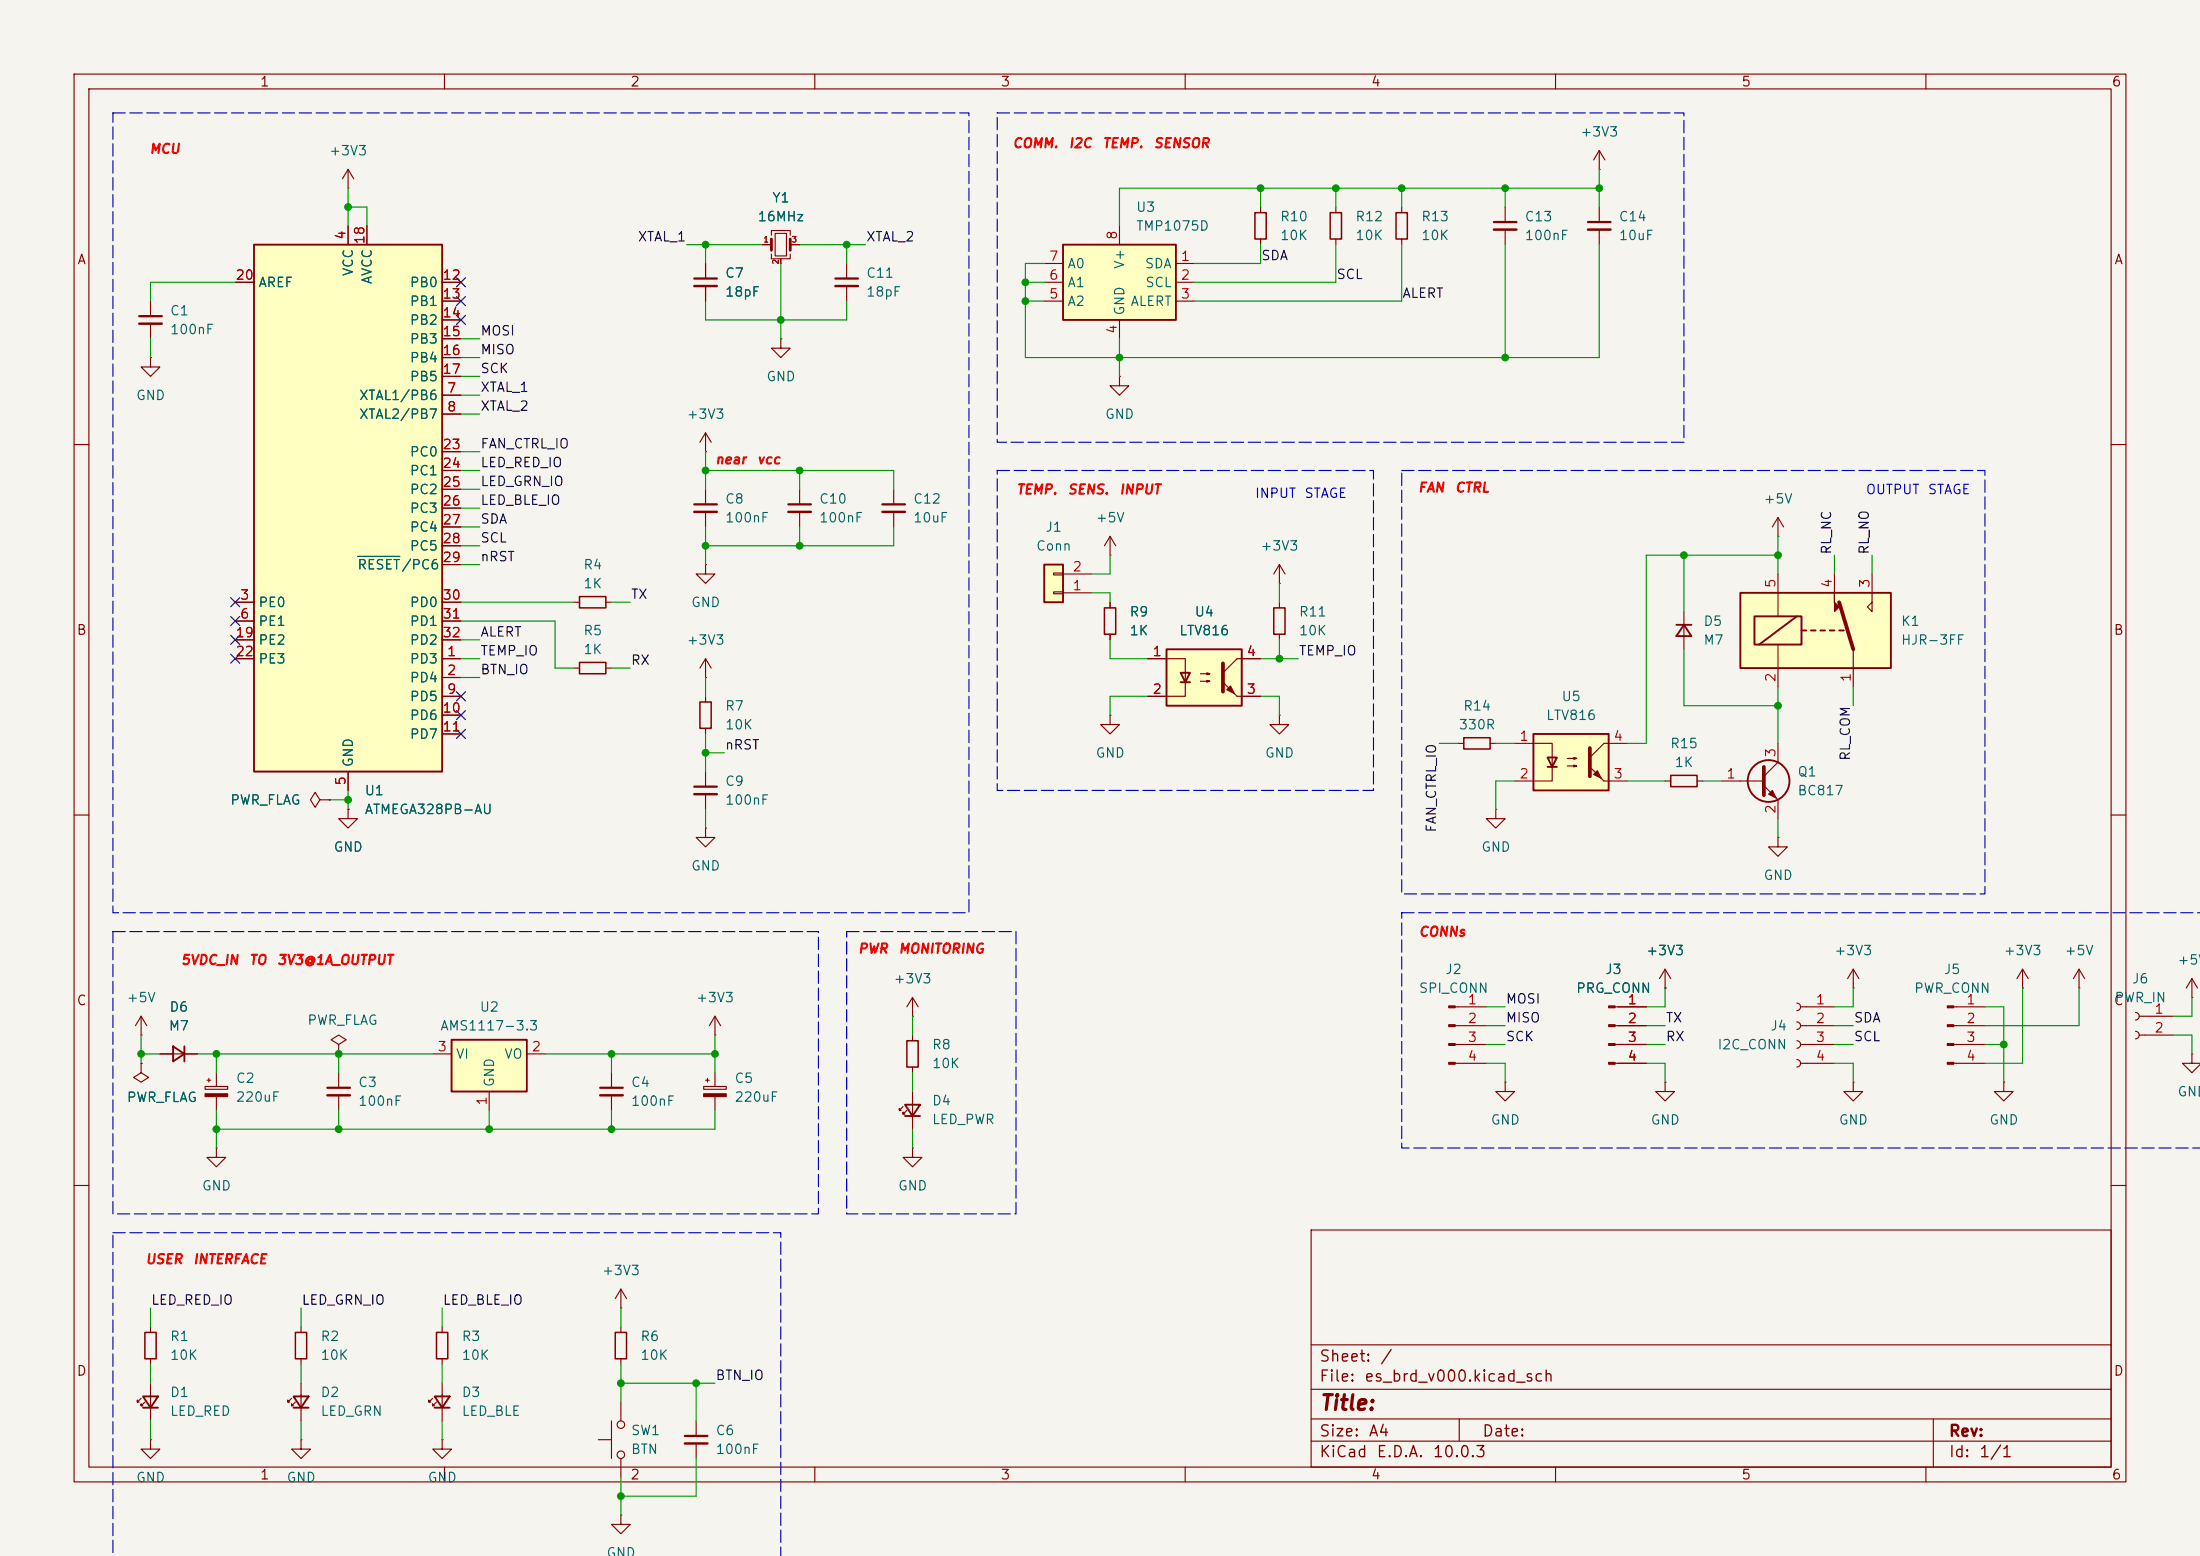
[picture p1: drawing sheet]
<svg xmlns="http://www.w3.org/2000/svg" width="297mm" height="210mm" viewBox="0 0 297 210" stroke-linecap="round" stroke-linejoin="round" font-family="sans-serif">
<path d="M0 0h297v210h-297z" fill="#f5f4ef" stroke="#f5f4ef" stroke-width=".14"/>
<g fill="none" stroke="#840000" stroke-width=".15">
<path d="M10 10h277v190h-277zM12 12h273v186h-273zM60 10v2M110 10v2M160 10v2M210 10v2M260 10v2M10 60h2M285 60h2M227.3 82.6v5M10 110h2M285 110h2"/>
<path d="M224.8 146.1v1.2h1.3l-1.3 1.3-1.3-1.3h1.3M224.8 146.1h.1M250.2 146.1v1.2h1.3l-1.3 1.3-1.3-1.3h1.3M250.2 146.1h.1M10 160h2M177 166h108v32h-108zM285 160h2M60 198v2M110 198v2M160 198v2M177 194.5h108M177 191.5h108"/>
<path d="M177 187.5h108M177 181.5h108M197 191.5v3M210 198v2M260 198v2M261 191.5v6.5"/>
</g>
<path d="M226.3 84.3h2M227.3 84.3l1 1.6h-2z" fill="none" stroke="#840000" stroke-width=".25"/>
<path d="M61 140.3h10.1v7h-10.1z" fill="#ffffc2"/>
<path d="M61 140.3h10.1v7h-10.1z" fill="none" stroke="#840000" stroke-width=".25"/>
<path d="M172.7 96.5v1.3h1.3l-1.3 1.3-1.3-1.3h1.3M172.7 96.5h.1M172.7 81.3v.7M172.7 85.6v.8M58.4 142.2h2.6M66 147.3v2.6M71.1 142.2h2.6" fill="none" stroke="#840000" stroke-width=".15"/>
<path d="M172 82h1.5v3.6h-1.5z" fill="none" stroke="#840000" stroke-width=".2"/>
<path d="M157.5 87.6h10.1v7.7h-10.1z" fill="#ffffc2"/>
<path d="M157.5 87.6h10.1v7.7h-10.1zM159.4 90.8h1.3l-.7 1.3zM159.4 92.1h1.3" fill="none" stroke="#840000" stroke-width=".25"/>
<g fill="none" stroke="#840000" stroke-width=".15">
<path d="M149.9 74.9h.1M149.9 72.4l-.8 1.3M149.9 72.4l.7 1.3M149.9 72.4v2.5M172.7 78.7h.1M172.7 76.2l-.7 1.3M172.7 76.2l.8 1.3M172.7 76.2v2.5M149.9 96.5v1.3h1.2l-1.2 1.3-1.3-1.3h1.3M149.9 96.5h.1M149.9 81.3v.7M149.9 85.6v.8"/>
<path d="M154.9 88.9h5.1v3.3M160 92.1v1.9h-5.1M162.1 90.9h1.2l-.4 .2v-.3l.4 .1M162.1 91.9h1.2l-.4 .2v-.3l.4 .1M167 94h3.2M170.2 88.9h-3.2l-1.9 1.9"/>
</g>
<path d="M165.1 89.5v3.8" fill="none" stroke="#840000" stroke-width=".51"/>
<g fill="#840000" stroke="#840000" stroke-width=".15">
<path d="M165.6 93.1l.5-.5 .5 1z"/>
<path d="M165.1 92.1l1.9 1.9z"/>
</g>
<path d="M149.1 82h1.5v3.6h-1.5z" fill="none" stroke="#840000" stroke-width=".2"/>
<path d="M141 76.2h2.5v5.1h-2.5z" fill="#ffffc2"/>
<path d="M141 76.2h2.5v5.1h-2.5zM122.2 149.1h2l-1 1.5zM122.2 150.6h2M19.3 188.5h2l-1 1.5zM19.3 190h2" fill="none" stroke="#840000" stroke-width=".25"/>
<g fill="none" stroke="#840000" stroke-width=".15">
<path d="M95.2 35.6v2M95.2 38.6v2M105.4 45.7v1.3h1.3l-1.3 1.3-1.3-1.3h1.3M105.4 45.7h.1M95.2 66v2.1M95.2 69.1v2M107.9 66v2.1M107.9 69.1v2M142.2 79.9h1.3v.2h-1.3zM142.2 77.3h1.3v.3h-1.3zM143.5 77.5h3.8M143.5 80h3.8"/>
<path d="M196.4 135.9h4.3M196.4 138.4h4.3M224.8 133.4h.1M224.8 130.8l-.8 1.3M224.8 130.8l.8 1.3M224.8 130.8v2.6M242.6 135.4a.51 .51 0 0 1 .5 .5 .51 .51 0 0 1-.5 .5M242.6 137.9a.51 .51 0 0 1 .5 .5 .51 .51 0 0 1-.5 .5M243.1 135.9h4.5M243.1 138.4h4.5M250.2 133.4h.1M250.2 130.8l-.8 1.3"/>
<path d="M250.2 130.8l.8 1.3M250.2 130.8v2.6M263.8 135.9h4.2M263.8 138.4h4.2M273 133.4h.1M273 130.8l-.7 1.3M273 130.8l.8 1.3M273 130.8v2.6M280.7 133.4h.1M280.7 130.8l-.8 1.3M280.7 130.8l.7 1.3M280.7 130.8v2.6"/>
<path d="M288.3 136.7a.51 .51 0 0 1 .5 .5 .51 .51 0 0 1-.5 .5M288.3 139.2a.51 .51 0 0 1 .5 .5 .51 .51 0 0 1-.5 .5M288.8 137.2h4.6M288.8 139.7h4.6M295.9 134.6h.1M295.9 132.1l-.8 1.3M295.9 132.1l.8 1.3M295.9 132.1v2.5M45.7 141l1-.7-1-.6-1 .6 1 .7v1.2M45.7 142.2h.1M45.7 144.8v2M45.7 147.8v2.1"/>
<path d="M82.5 144.8v2M82.5 147.8v2.1M121.9 149.4l-.5 .5v-.3v.3h.3M122.4 149.9l-.5 .5v-.3v.3h.3M123.2 154.9v1.3h1.3l-1.3 1.3-1.3-1.3h1.3M123.2 154.9h.1M123.2 147.3v5.1M196.4 141h4.3M196.4 143.5h4.3M203.2 146.1v1.2h1.3l-1.3 1.3-1.3-1.3h1.3M203.2 146.1h.1M242.6 140.5a.51 .51 0 0 1 .5 .5 .51 .51 0 0 1-.5 .5"/>
<path d="M242.6 143a.51 .51 0 0 1 .5 .5 .51 .51 0 0 1-.5 .5M243.1 141h4.5M243.1 143.5h4.5M263.8 141h4.2M263.8 143.5h4.2M270.5 146.1v1.2h1.3l-1.3 1.3-1.3-1.3h1.3M270.5 146.1h.1M295.9 142.2v1.3h1.2M295.9 143.5h-1.3l1.3 1.3 1.2-1.2M295.9 142.2h.1M20.3 179.1v.7M40.6 179.1v.7"/>
<path d="M19 188.7l-.5 .5v-.2v.2h.3M19.6 189.2l-.6 .5v-.2v.2h.3M20.3 194.3v1.3h1.3l-1.3 1.3-1.3-1.3h1.3M20.3 194.3h.1M20.3 183.4v.8M20.3 186.7v5.1M40.6 194.3v1.3h1.3l-1.3 1.3-1.2-1.3h1.2M40.6 194.3h.1M40.6 183.4v.8"/>
</g>
<g fill="#840000" stroke="#840000" stroke-width=".15">
<path d="M262.9 135.8h.9v.2h-.9z"/>
<path d="M262.9 138.3h.9v.3h-.9z"/>
<path d="M262.9 140.8h.9v.3h-.9z"/>
<path d="M262.9 143.4h.9v.2h-.9z"/>
<path d="M195.6 135.8h.8v.2h-.8z"/>
<path d="M195.6 138.3h.8v.3h-.8z"/>
<path d="M195.6 140.8h.8v.3h-.8z"/>
<path d="M195.6 143.4h.8v.2h-.8z"/>
</g>
<path d="M93.7 37.6h3.1M93.7 68.1h3.1M106.4 68.1h3.1M44.2 146.8h3M81 146.8h3.1" fill="none" stroke="#840000" stroke-width=".3"/>
<path d="M93.7 38.6h3.1M93.7 69.1h3.1M106.4 69.1h3.1M44.2 147.8h3M81 147.8h3.1" fill="none" stroke="#840000" stroke-width=".33"/>
<path d="M19.6 179.8h1.5v3.6h-1.5zM39.9 179.8h1.5v3.6h-1.5z" fill="none" stroke="#840000" stroke-width=".2"/>
<path d="M207 99.1h10.2v7.6h-10.2z" fill="#ffffc2"/>
<g fill="none" stroke="#840000" stroke-width=".25">
<path d="M207 99.1h10.2v7.6h-10.2zM208.9 102.2h1.3l-.7 1.3zM208.9 103.5h1.3"/>
<circle cx="238.8" cy="105.4" r="2.82"/>
</g>
<g fill="none" stroke="#840000" stroke-width=".15">
<path d="M201.9 109.2v1.3h1.3l-1.3 1.3-1.2-1.3h1.2M201.9 109.2h.1M204.5 100.3h5v3.3M209.5 103.5v1.9h-5M211.6 102.4h1.3l-.4 .1v-.3l.4 .2M211.6 103.4h1.3l-.4 .1v-.2l.4 .1M216.5 105.4h3.2M219.7 100.3h-3.2l-1.9 1.9M224.8 105.4h.8M229.1 105.4h.8M232.4 105.4h5.7M238.1 106l1.9 2v2.5"/>
<path d="M240 113v1.3h1.3l-1.3 1.3-1.2-1.3h1.2M240 113h.1M240 100.3v2.6l-1.9 1.9M123.2 137.2h.1M123.2 134.6l-.8 1.3M123.2 134.6l.8 1.3M123.2 134.6v2.6M83.8 179.1v.7M83.8 183.4v.8M94 191.8v2M94 194.8v2.1"/>
</g>
<path d="M214.6 101v3.8M238.1 103.5v3.8" fill="none" stroke="#840000" stroke-width=".51"/>
<g fill="#840000" stroke="#840000" stroke-width=".15">
<path d="M215.1 104.5l.5-.5 .6 1z"/>
<path d="M214.6 103.5l1.9 1.9z"/>
<path d="M238.8 107.2l.5-.5 .5 1z"/>
</g>
<path d="M225.6 104.6h3.5v1.6h-3.5zM83.1 179.8h1.5v3.6h-1.5z" fill="none" stroke="#840000" stroke-width=".2"/>
<path d="M92.5 193.8h3" fill="none" stroke="#840000" stroke-width=".3"/>
<path d="M92.5 194.8h3" fill="none" stroke="#840000" stroke-width=".33"/>
<path d="M234.9 80h20.4v10.2h-20.4z" fill="#ffffc2"/>
<g fill="none" stroke="#840000" stroke-width=".15">
<path d="M170.2 27.9v.8M170.2 32.3v.7M180.3 27.9v.8M180.3 32.3v.7M215.9 22.9h.1M215.9 20.3l-.8 1.3M215.9 20.3l.8 1.3M215.9 20.3v2.6M215.9 27.9v2.1M215.9 31v2M240 72.4h.1M240 69.9v2.5"/>
<path d="M240 77.5v5.7M240 69.9l-.7 1.2M240 69.9l.8 1.2M247.6 77.5v2.5M252.7 77.5v5.1l-.6-.7 .6-.6M240 87v5.7M250.2 87.6v5.1M96.5 139.7h.1M96.5 137.2l-.7 1.2M96.5 137.2l.8 1.2M96.5 137.2v2.5M123.2 139.7v.8"/>
<path d="M123.2 144v.8M80.8 194.3h1.7M82.5 191.8v5.1M83.8 189.2v2.6M83.8 196.9v2.5"/>
<circle cx="83.8" cy="192.3" r=".51"/>
<circle cx="83.8" cy="196.3" r=".51"/>
</g>
<path d="M234.9 80h20.4v10.2h-20.4zM236.9 83.2h6.3v3.8h-6.3zM242.6 83.2l-5.1 3.8M243.2 85.1h.6M244.5 85.1h.6M245.7 85.1h.7M247 85.1h.6M248.3 85.1h.6" fill="none" stroke="#840000" stroke-width=".25"/>
<path d="M248.3 81.3l1.9 6.3" fill="none" stroke="#840000" stroke-width=".51"/>
<path d="M247.6 80v1.3l.7 .6-.7 .7z" fill="#840000" stroke="#840000" stroke-width=".15"/>
<path d="M169.4 28.7h1.5v3.6h-1.5zM179.6 28.7h1.5v3.6h-1.5zM122.4 140.5h1.6v3.5h-1.6z" fill="none" stroke="#840000" stroke-width=".2"/>
<path d="M214.4 30h3" fill="none" stroke="#840000" stroke-width=".3"/>
<path d="M214.4 31h3" fill="none" stroke="#840000" stroke-width=".33"/>
<path d="M143.5 33h15.2v10.2h-15.2z" fill="#ffffc2"/>
<path d="M143.5 33h15.2v10.2h-15.2zM58.7 188.5h2l-1 1.5zM58.7 190h2" fill="none" stroke="#840000" stroke-width=".25"/>
<g fill="none" stroke="#840000" stroke-width=".15">
<path d="M141 35.6h2.5M141 38.1h2.5M151.1 30.5v2.5M158.7 35.6h2.6M158.7 38.1h2.6M189.2 27.9v.8M189.2 32.3v.7M203.2 27.9v2.1M203.2 31v2M95.2 58.4l-.7 1.3M95.2 58.4l.8 1.3M95.2 58.4v2.6"/>
<path d="M141 40.6h2.5M151.1 50.8v1.3h1.3l-1.3 1.2-1.2-1.2h1.2M151.1 50.8h.1M151.1 43.2v2.5M158.7 40.6h2.6M95.2 76.2v1.3h1.3l-1.3 1.2-1.2-1.2h1.2M95.2 76.2h.1M95.2 61h.1M120.6 66v2.1M120.6 69.1v2M77.5 90.2h.7M77.5 81.3h.7"/>
<path d="M81.8 90.2h.7M81.8 81.3h.7M95.2 91.4h.1M95.2 88.9v2.5M95.2 94v.7M95.2 98.3v.8M95.2 88.9l-.7 1.3M95.2 88.9l.8 1.3M47 109.2v1.3h1.3l-1.3 1.3-1.3-1.3h1.3M47 109.2h.1M95.2 111.8v1.2h1.3l-1.3 1.3-1.2-1.3h1.2M95.2 111.8h.1"/>
<path d="M95.2 104.1v2.1M95.2 107.2v2M196.8 100.3h.8M201.2 100.3h.7M218 135.9h4.2M218 138.4h4.2M95 146.6h3v.4h-3zM95.2 145.8h.6M95.5 145.5v.6M96.5 144.8v1.8M96.5 148v1.9M218 141h4.2"/>
<path d="M218 143.5h4.2M59.7 179.1v.7M83.8 176.5h.1M83.8 174l-.7 1.3M83.8 174l.8 1.3M83.8 174v2.5M58.4 188.7l-.5 .5v-.2v.2h.3M58.9 189.2l-.5 .5v-.2v.2h.3M59.7 194.3v1.3h1.3l-1.3 1.3-1.3-1.3h1.3M59.7 194.3h.1M59.7 183.4v.8M59.7 186.7v5.1"/>
<path d="M83.8 204.5v1.2h1.3l-1.3 1.3-1.3-1.3h1.3M83.8 204.5h.1"/>
</g>
<path d="M201.7 30h3M119.1 68.1h3.1M93.7 106.2h3.1" fill="none" stroke="#840000" stroke-width=".3"/>
<path d="M201.7 31h3M119.1 69.1h3.1M93.7 107.2h3.1" fill="none" stroke="#840000" stroke-width=".33"/>
<path d="M188.5 28.7h1.5v3.6h-1.5zM78.2 89.4h3.6v1.5h-3.6zM78.2 80.5h3.6v1.5h-3.6zM94.5 94.7h1.5v3.6h-1.5zM197.6 99.6h3.6v1.5h-3.6zM58.9 179.8h1.6v3.6h-1.6z" fill="none" stroke="#840000" stroke-width=".2"/>
<g fill="#840000" stroke="#840000" stroke-width=".15">
<path d="M95 147.6h3v.4h-3z"/>
<path d="M217.2 135.8h.8v.2h-.8z"/>
<path d="M217.2 138.3h.8v.3h-.8z"/>
<path d="M217.2 140.8h.8v.3h-.8z"/>
<path d="M217.2 143.4h.8v.2h-.8z"/>
</g>
<path d="M34.3 33h25.4v71.1h-25.4z" fill="#ffffc2"/>
<path d="M34.3 33h25.4v71.1h-25.4zM23.4 141.2l1.5 1-1.5 1.1zM24.9 141.2v2.1M39.6 188.5h2.1l-1.1 1.5zM39.6 190h2.1" fill="none" stroke="#840000" stroke-width=".25"/>
<g fill="none" stroke="#840000" stroke-width=".15">
<path d="M31.7 38.1h2.6M47 25.4h.1M47 22.9v2.5M47 30.5v2.5M47 22.9l-.8 1.2M47 22.9l.8 1.2M49.5 30.5v2.5M59.7 38.1h2.5M95.2 35.6v2M95.2 38.6v2M102.9 33h1.2M104.1 31.8v-.7h2.6v.7"/>
<path d="M104.1 34.3v.6h2.6v-.6M104.6 31.5h1.6v3h-1.6zM105.4 34.9v.7M106.7 33h1.2M114.3 35.6v2M114.3 38.6v2M20.3 48.3v1.2h1.3l-1.3 1.3-1.3-1.3h1.3M20.3 48.3h.1M20.3 40.6v2.1M20.3 43.7v2M59.7 53.3h2.5M59.7 55.9h2.5"/>
<path d="M59.7 40.6h2.5M59.7 43.2h2.5M59.7 45.7h2.5M59.7 48.3h2.5M59.7 50.8h2.5M59.7 61h2.5M59.7 63.5h2.5M59.7 66h2.5M59.7 68.6h2.5M59.7 71.1h2.5M59.7 73.7h2.5M59.7 76.2h2.5"/>
<path d="M31.7 88.9h2.6M31.7 81.3h2.6M31.7 83.8h2.6M31.7 86.4h2.6M59.7 88.9h2.5M59.7 91.4h2.5M59.7 81.3h2.5M59.7 83.8h2.5M59.7 94h2.5M59.7 96.5h2.5M59.7 99.1h2.5M59.7 86.4h2.5"/>
<path d="M149.9 81.3v.7M149.9 85.6v.8M154.9 88.9h2.6M154.9 94h2.6M167.6 88.9h2.6M167.6 94h2.6M43.2 108l-.7-1.1-.6 1.1 .6 1 .7-1h1.2M44.4 108h.1M47 109.2h.1M47 104.1v2.6M19 139.7h.1M19 137.2l-.7 1.2"/>
<path d="M19 137.2l.8 1.2M19 137.2v2.5M218.4 135.9h3.8M218.4 138.4h3.8M224.8 133.4h.1M19 143.5v1.3l1.1 .6-1.1 .7-1-.7 1-.6M19 143.5h.1M21.6 142.2h5.1M27.7 146.6h3v.4h-3zM27.9 145.8h.5M28.2 145.5v.6M29.2 154.9v1.3h1.3l-1.3 1.3-1.3-1.3h1.3"/>
<path d="M29.2 154.9h.1M29.2 144.8v1.8M29.2 148v1.9M218.4 141h3.8M218.4 143.5h3.8M39.4 188.7l-.5 .5v-.2v.2h.2M39.9 189.2l-.5 .5v-.2v.2h.2M40.6 186.7v5.1"/>
</g>
<path d="M48.3 75.1h5.7" fill="none" stroke="#006464" stroke-width=".15"/>
<path d="M112.8 37.6h3M18.8 42.7h3" fill="none" stroke="#840000" stroke-width=".3"/>
<path d="M112.8 38.6h3M18.8 43.7h3" fill="none" stroke="#840000" stroke-width=".33"/>
<path d="M104.1 32.3v1.5M106.7 32.3v1.5" fill="none" stroke="#840000" stroke-width=".38"/>
<path d="M27.7 147.6h3v.4h-3z" fill="#840000" stroke="#840000" stroke-width=".15"/>
<g fill="none" stroke="#009600" stroke-width=".15">
<path d="M31.7 38.1h-11.4v2.5M47 25.4v5.1M47 27.9h2.5v2.6M92.7 33h10.2M95.2 33v2.6M105.4 35.6v10.1M107.9 33h8.9M114.3 33v2.6M138.4 38.1h2.6M170.2 33v2.6h-8.9M170.2 25.4v2.5M180.3 33v5.1h-19"/>
<path d="M180.3 25.4v2.5M189.2 33v7.6h-27.9M189.2 25.4v2.5M203.2 25.4v2.5M203.2 33v15.3M215.9 22.9v5M215.9 33v15.3h-77.5v-12.7h2.6M215.9 25.4h-64.8v5.1M20.3 45.7v2.6M62.2 48.3h2.6M62.2 50.8h2.6M62.2 55.9h2.6"/>
<path d="M62.2 45.7h2.6M62.2 53.3h2.6M95.2 40.6v2.6h19.1v-2.6M138.4 40.6h2.6M151.1 45.7v5.1M62.2 73.7h2.6M62.2 76.2h2.6M62.2 71.1h2.6M62.2 68.6h2.6M62.2 63.5h2.6M62.2 66h2.6M62.2 61h2.6"/>
<path d="M95.2 63.5h25.4v2.5M95.2 61v5M95.2 71.1v5.1M107.9 63.5v2.5M107.9 71.1v2.6M120.6 71.1v2.6h-25.4M149.9 74.9v2.6h-2.6M172.7 78.7v2.6M227.3 74.9v7.7M240 74.9h-17.8v25.4h-2.5M240 72.4v5.1M247.6 74.9v2.6"/>
<path d="M252.7 74.9v2.6M62.2 83.8h12.7v6.4h2.6M62.2 81.3h15.3M62.2 86.4h2.6M62.2 91.4h2.6M62.2 88.9h2.6M82.5 90.2h2.6M82.5 81.3h2.6M95.2 91.4v2.6M95.2 99.1v5M147.3 80h2.6v1.3M149.9 86.4v2.5h5"/>
<path d="M154.9 94h-5v2.5M170.2 88.9h5.1M170.2 94h2.5v2.5M172.7 86.4v2.5M227.3 87.6v7.7h12.7M240 92.7v7.6M250.2 92.7v2.6M44.4 108h2.6M47 106.7v2.5M95.2 109.2v2.6M95.2 101.6h2.6M194.3 100.3h2.5"/>
<path d="M201.9 100.3h2.6M204.5 105.4h-2.6v3.8M219.7 105.4h5.1M229.9 105.4h2.5M240 110.5v2.5M19 139.7v3.8M96.5 139.7v5.1M123.2 137.2v2.5M200.7 135.9h2.5M200.7 138.4h2.5M222.2 138.4h2.6M224.8 133.4v2.5h-2.6"/>
<path d="M247.6 138.4h2.6M250.2 133.4v2.5h-2.6M268 135.9h2.5v10.2M273 133.4v10.1h-5M280.7 133.4v5h-12.7M293.4 139.7h2.5v2.5M295.9 134.6v2.6h-2.5M19 142.2h2.6M26.7 142.2h31.7M29.2 142.2v2.6M29.2 149.9v5M45.7 142.2v2.6"/>
<path d="M45.7 149.9v2.5M66 149.9v2.5M73.7 142.2h22.8M82.5 142.2v2.6M82.5 149.9v2.5M96.5 149.9v2.5h-67.3M123.2 144.8v2.5M123.2 152.4v2.5M200.7 143.5h2.5v2.6M200.7 141h2.5M222.2 143.5h2.6v2.6M222.2 141h2.6"/>
<path d="M247.6 143.5h2.6v2.6M247.6 141h2.6M268 141h2.5M20.3 176.5v2.6M40.6 176.5v2.6M59.7 176.5v2.6M83.8 176.5v2.6M20.3 184.2v2.5M20.3 191.8v2.5M40.6 184.2v2.5M40.6 191.8v2.5M59.7 184.2v2.5"/>
<path d="M59.7 191.8v2.5M83.8 184.2v5M83.8 199.4v5.1M83.8 186.7h12.7M94 186.7v5.1M94 196.9v5h-10.2"/>
</g>
<g fill="none" stroke="#000084" stroke-width=".15">
<path d="M61.6 37.5l1.2 1.2M62.8 37.5l-1.2 1.2M61.6 40l1.2 1.2M61.6 42.6l1.2 1.2M62.8 40l-1.2 1.2M62.8 42.6l-1.2 1.2M31.1 88.3l1.3 1.2M31.1 85.8l1.3 1.2M31.1 80.7l1.3 1.2M31.1 83.2l1.3 1.2M32.4 88.3l-1.3 1.2M32.4 85.8l-1.3 1.2"/>
<path d="M32.4 80.7l-1.3 1.2M32.4 83.2l-1.3 1.2M61.6 93.4l1.2 1.2M61.6 98.5l1.2 1.2M61.6 95.9l1.2 1.2M62.8 93.4l-1.2 1.2M62.8 98.5l-1.2 1.2M62.8 95.9l-1.2 1.2"/>
</g>
<path d="M15.2 15.2h115.6v108h-115.6zM134.6 15.2h92.7v44.5h-92.7zM134.6 63.5h50.8v43.2h-50.8zM189.2 63.5h78.8v57.2h-78.8zM15.2 125.7h95.3v38.1h-95.3zM114.3 125.7h22.9v38.1h-22.9zM189.2 123.2h107.9M297.1 154.9h-107.9v-31.7M15.2 166.4h90.2M105.4 166.4v43.7M15.2 210.1v-43.7" fill="none" stroke="#0000c2" stroke-width=".15" stroke-dasharray="1.7 .6"/>
<g fill="#009600" stroke="#009600" stroke-width=".14">
<circle cx="151.1" cy="48.3" r=".46"/>
<circle cx="138.4" cy="38.1" r=".46"/>
<circle cx="138.4" cy="40.6" r=".46"/>
<circle cx="240" cy="95.3" r=".46"/>
<circle cx="240" cy="74.9" r=".46"/>
<circle cx="227.3" cy="74.9" r=".46"/>
<circle cx="203.2" cy="48.3" r=".46"/>
<circle cx="203.2" cy="25.4" r=".46"/>
<circle cx="172.7" cy="88.9" r=".46"/>
<circle cx="270.5" cy="141" r=".46"/>
<circle cx="215.9" cy="25.4" r=".46"/>
<circle cx="189.2" cy="25.4" r=".46"/>
<circle cx="170.2" cy="25.4" r=".46"/>
<circle cx="180.3" cy="25.4" r=".46"/>
<circle cx="83.8" cy="186.7" r=".46"/>
<circle cx="94" cy="186.7" r=".46"/>
<circle cx="66" cy="152.4" r=".46"/>
<circle cx="82.5" cy="152.4" r=".46"/>
<circle cx="83.8" cy="201.9" r=".46"/>
<circle cx="82.5" cy="142.2" r=".46"/>
<circle cx="96.5" cy="142.2" r=".46"/>
<circle cx="47" cy="27.9" r=".46"/>
<circle cx="19" cy="142.2" r=".46"/>
<circle cx="45.7" cy="152.4" r=".46"/>
<circle cx="29.2" cy="152.4" r=".46"/>
<circle cx="45.7" cy="142.2" r=".46"/>
<circle cx="29.2" cy="142.2" r=".46"/>
<circle cx="47" cy="108" r=".46"/>
<circle cx="95.2" cy="101.6" r=".46"/>
<circle cx="95.2" cy="73.7" r=".46"/>
<circle cx="107.9" cy="63.5" r=".46"/>
<circle cx="107.9" cy="73.7" r=".46"/>
<circle cx="95.2" cy="63.5" r=".46"/>
<circle cx="105.4" cy="43.2" r=".46"/>
<circle cx="114.3" cy="33" r=".46"/>
<circle cx="95.2" cy="33" r=".46"/>
</g>
<text font-size="2" fill="#840000" x="178" y="190.8">Title:</text>
<g font-size="1.5" fill="#840000">
<text x="178" y="184.2">Sheet:</text>
<text x="186.2" y="184.2">/</text>
<text x="178" y="186.9">File:</text>
<text x="184.1" y="186.9">es_brd_v000.kicad_sch</text>
<text x="178" y="197.1">KiCad</text>
<text x="178" y="194.3">Size:</text>
<text x="184.7" y="194.3">A4</text>
<text x="185.7" y="197.1">E.D.A.</text>
<text x="193.3" y="197.1">10.0.3</text>
<text x="200" y="194.3">Date:</text>
<text x="263" y="194.3">Rev:</text>
<text x="263" y="197.1">Id:</text>
<text x="267.1" y="197.1">1/1</text>
</g>
<g font-size="1.3" fill="#840000">
<text x="35" y="12">1</text>
<text x="85" y="12">2</text>
<text x="135" y="12">3</text>
<text x="185" y="12">4</text>
<text x="235" y="12">5</text>
<text x="285" y="12">6</text>
<text x="10.3" y="36">A</text>
<text x="285.3" y="36">A</text>
<text x="10.3" y="86">B</text>
<text x="285.3" y="86">B</text>
<text x="10.3" y="136">C</text>
<text x="285.3" y="136">C</text>
<text x="10.3" y="186">D</text>
<text x="285.3" y="186">D</text>
<text x="35" y="200">1</text>
<text x="85" y="200">2</text>
<text x="135" y="200">3</text>
<text x="185" y="200">4</text>
<text x="235" y="200">5</text>
<text x="285" y="200">6</text>
</g>
<g font-size="1.3" fill="#f00">
<text x="20.1" y="21">MCU</text>
<text x="136.6" y="20.3">COMM.</text>
<text x="144.2" y="20.3">I2C</text>
<text x="148.7" y="20.3">TEMP.</text>
<text x="155.6" y="20.3">SENSOR</text>
<text x="96.4" y="63">near</text>
<text x="102.1" y="63">vcc</text>
<text x="137.1" y="67">TEMP.</text>
<text x="144" y="67">SENS.</text>
<text x="151" y="67">INPUT</text>
<text x="191.3" y="66.8">FAN</text>
<text x="196.3" y="66.8">CTRL</text>
<text x="24.3" y="130.5">5VDC_IN</text>
<text x="33.5" y="130.5">TO</text>
<text x="37.3" y="130.5">3V3@1A_OUTPUT</text>
<text x="115.7" y="129">PWR</text>
<text x="121.2" y="129">MONITORING</text>
<text x="191.4" y="126.7">CONNs</text>
<text x="19.5" y="170.9">USER</text>
<text x="26" y="170.9">INTERFACE</text>
</g>
<g font-size="1.3" fill="#006464">
<text x="44.3" y="21.3">+3V3</text>
<text x="213.3" y="18.8">+3V3</text>
<text x="104.2" y="27.6">Y1</text>
<text x="153.3" y="28.9">U3</text>
<text x="102.2" y="30.2">16MHz</text>
<text x="153.3" y="31.5">TMP1075D</text>
<text x="172.7" y="30.2">R10</text>
<text x="172.7" y="32.7">10K</text>
<text x="182.9" y="30.2">R12</text>
<text x="182.9" y="32.7">10K</text>
<text x="191.8" y="30.2">R13</text>
<text x="191.8" y="32.7">10K</text>
<text x="205.7" y="32.7">100nF</text>
<text x="205.7" y="30.2">C13</text>
<text x="218.4" y="30.2">C14</text>
<text x="218.4" y="32.7">10uF</text>
<text x="34.8" y="39.1">AREF</text>
<text x="48" y="37.4" transform="rotate(-90 48 37.4)">VCC</text>
<text x="50.5" y="38.4" transform="rotate(-90 50.5 38.4)">AVCC</text>
<text x="55.2" y="39.1">PB0</text>
<text x="55.2" y="41.6">PB1</text>
<text x="97.8" y="37.8">C7</text>
<text x="97.8" y="40.3">18pF</text>
<text x="116.8" y="37.8">C11</text>
<text x="116.8" y="40.3">18pF</text>
<text x="144" y="41.6">A2</text>
<text x="144" y="39.1">A1</text>
<text x="144" y="36.5">A0</text>
<text x="152.1" y="36.4" transform="rotate(-90 152.1 36.4)">V+</text>
<text x="152.5" y="41.6">ALERT</text>
<text x="154.5" y="36.5">SDA</text>
<text x="154.5" y="39.1">SCL</text>
<text x="22.9" y="42.9">C1</text>
<text x="22.9" y="45.4">100nF</text>
<text x="55.2" y="44.2">PB2</text>
<text x="55.2" y="46.7">PB3</text>
<text x="152.1" y="42.7" transform="rotate(-90 152.1 42.7)">GND</text>
<text x="55.2" y="49.2">PB4</text>
<text x="55.2" y="51.8">PB5</text>
<text x="103.4" y="51.8">GND</text>
<text x="18.3" y="54.3">GND</text>
<text x="48.4" y="54.3">XTAL1/PB6</text>
<text x="48.4" y="56.9">XTAL2/PB7</text>
<text x="92.6" y="56.9">+3V3</text>
<text x="149.1" y="56.9">GND</text>
<text x="55.2" y="61.9">PC0</text>
<text x="55.2" y="64.5">PC1</text>
<text x="55.2" y="67">PC2</text>
<text x="55.2" y="69.6">PC3</text>
<text x="97.8" y="68.3">C8</text>
<text x="97.8" y="70.8">100nF</text>
<text x="110.5" y="70.8">100nF</text>
<text x="110.5" y="68.3">C10</text>
<text x="123.2" y="68.3">C12</text>
<text x="123.2" y="70.8">10uF</text>
<text x="147.8" y="70.8">+5V</text>
<text x="238" y="68.3">+5V</text>
<text x="48.2" y="77.2">RESET/PC6</text>
<text x="55.2" y="72.1">PC4</text>
<text x="55.2" y="74.6">PC5</text>
<text x="78.7" y="77.2">R4</text>
<text x="139.8" y="74.6">Conn</text>
<text x="141" y="72.1">J1</text>
<text x="170.1" y="74.6">+3V3</text>
<text x="34.8" y="82.3">PE0</text>
<text x="55.2" y="82.3">PD0</text>
<text x="78.7" y="79.7">1K</text>
<text x="93.2" y="82.3">GND</text>
<text x="152.4" y="83.5">R9</text>
<text x="161.2" y="83.5">U4</text>
<text x="175.3" y="83.5">R11</text>
<text x="34.8" y="84.8">PE1</text>
<text x="34.8" y="87.3">PE2</text>
<text x="34.8" y="89.9">PE3</text>
<text x="55.2" y="89.9">PD3</text>
<text x="55.2" y="84.8">PD1</text>
<text x="55.2" y="87.3">PD2</text>
<text x="78.7" y="86.1">R5</text>
<text x="78.7" y="88.6">1K</text>
<text x="92.6" y="87.3">+3V3</text>
<text x="152.4" y="86.1">1K</text>
<text x="159.1" y="86.1">LTV816</text>
<text x="175.3" y="86.1">10K</text>
<text x="229.9" y="84.8">D5</text>
<text x="229.9" y="87.3">M7</text>
<text x="256.5" y="84.8">K1</text>
<text x="256.5" y="87.3">HJR-3FF</text>
<text x="55.2" y="92.4">PD4</text>
<text x="55.2" y="95">PD5</text>
<text x="210.7" y="95">U5</text>
<text x="55.2" y="97.5">PD6</text>
<text x="55.2" y="100">PD7</text>
<text x="97.8" y="96.2">R7</text>
<text x="97.8" y="98.8">10K</text>
<text x="196.8" y="98.8">330R</text>
<text x="197.4" y="96.2">R14</text>
<text x="208.6" y="97.5">LTV816</text>
<text x="225.4" y="101.3">R15</text>
<text x="48" y="103.6" transform="rotate(-90 48 103.6)">GND</text>
<text x="49.1" y="107.7">U1</text>
<text x="97.8" y="106.4">C9</text>
<text x="147.8" y="102.6">GND</text>
<text x="170.7" y="102.6">GND</text>
<text x="226" y="103.8">1K</text>
<text x="242.6" y="107.7">BC817</text>
<text x="242.6" y="105.1">Q1</text>
<text x="31" y="108.9">PWR_FLAG</text>
<text x="49.1" y="110.2">ATMEGA328PB-AU</text>
<text x="97.8" y="108.9">100nF</text>
<text x="45" y="115.3">GND</text>
<text x="93.2" y="117.8">GND</text>
<text x="199.9" y="115.3">GND</text>
<text x="238" y="119.1">GND</text>
<text x="195" y="131.8">J2</text>
<text x="216.6" y="131.8">J3</text>
<text x="222.1" y="129.2">+3V3</text>
<text x="247.5" y="129.2">+3V3</text>
<text x="262.3" y="131.8">J5</text>
<text x="270.4" y="129.2">+3V3</text>
<text x="278.6" y="129.2">+5V</text>
<text x="293.9" y="130.5">+5V</text>
<text x="17" y="135.6">+5V</text>
<text x="22.8" y="136.9">D6</text>
<text x="64.7" y="136.9">U2</text>
<text x="93.9" y="135.6">+3V3</text>
<text x="120.5" y="133.1">+3V3</text>
<text x="191.5" y="134.3">SPI_CONN</text>
<text x="212.7" y="134.3">PRG_CONN</text>
<text x="258.3" y="134.3">PWR_CONN</text>
<text x="285.4" y="135.6">PWR_IN</text>
<text x="287.7" y="133.1">J6</text>
<text x="22.7" y="139.4">M7</text>
<text x="41.4" y="138.6">PWR_FLAG</text>
<text x="59.3" y="139.4">AMS1117-3.3</text>
<text x="61.5" y="143.2">VI</text>
<text x="68" y="143.2">VO</text>
<text x="125.7" y="141.9">R8</text>
<text x="231.8" y="141.9">I2C_CONN</text>
<text x="238.9" y="139.4">J4</text>
<text x="17" y="149.1">PWR_FLAG</text>
<text x="31.8" y="146.5">C2</text>
<text x="31.8" y="149">220uF</text>
<text x="48.3" y="147">C3</text>
<text x="48.3" y="149.6">100nF</text>
<text x="67" y="146.8" transform="rotate(-90 67 146.8)">GND</text>
<text x="85.1" y="147">C4</text>
<text x="85.1" y="149.6">100nF</text>
<text x="99.1" y="146.5">C5</text>
<text x="99.1" y="149">220uF</text>
<text x="125.7" y="149.5">D4</text>
<text x="125.7" y="144.5">10K</text>
<text x="293.9" y="148.3">GND</text>
<text x="125.7" y="152">LED_PWR</text>
<text x="201.2" y="152.1">GND</text>
<text x="222.8" y="152.1">GND</text>
<text x="248.2" y="152.1">GND</text>
<text x="268.5" y="152.1">GND</text>
<text x="27.2" y="161">GND</text>
<text x="121.2" y="161">GND</text>
<text x="81.2" y="172.4">+3V3</text>
<text x="22.9" y="181.3">R1</text>
<text x="22.9" y="183.9">10K</text>
<text x="43.2" y="181.3">R2</text>
<text x="43.2" y="183.9">10K</text>
<text x="62.2" y="181.3">R3</text>
<text x="62.2" y="183.9">10K</text>
<text x="86.4" y="181.3">R6</text>
<text x="86.4" y="183.9">10K</text>
<text x="22.9" y="188.9">D1</text>
<text x="22.9" y="191.4">LED_RED</text>
<text x="43.2" y="188.9">D2</text>
<text x="43.2" y="191.4">LED_GRN</text>
<text x="62.2" y="188.9">D3</text>
<text x="62.2" y="191.4">LED_BLE</text>
<text x="85.1" y="196.6">BTN</text>
<text x="85.1" y="194">SW1</text>
<text x="96.5" y="194">C6</text>
<text x="96.5" y="196.6">100nF</text>
<text x="18.3" y="200.4">GND</text>
<text x="38.6" y="200.4">GND</text>
<text x="57.7" y="200.4">GND</text>
<text x="81.8" y="210.5">GND</text>
</g>
<g font-size="1.3" fill="#a90000">
<text x="47" y="32.5" transform="rotate(-90 47 32.5)">4</text>
<text x="49.5" y="33.1" transform="rotate(-90 49.5 33.1)">18</text>
<text x="141.5" y="35.5">7</text>
<text x="151.1" y="32.5" transform="rotate(-90 151.1 32.5)">8</text>
<text x="159.3" y="35.5">1</text>
<text x="31.7" y="38.1">20</text>
<text x="59.6" y="38.1">12</text>
<text x="59.6" y="40.6">13</text>
<text x="141.5" y="40.6">5</text>
<text x="141.5" y="38.1">6</text>
<text x="159.3" y="38.1">2</text>
<text x="159.3" y="40.6">3</text>
<text x="59.6" y="43.2">14</text>
<text x="59.6" y="45.7">15</text>
<text x="151.1" y="45.2" transform="rotate(-90 151.1 45.2)">4</text>
<text x="59.6" y="48.2">16</text>
<text x="59.6" y="50.8">17</text>
<text x="60.3" y="53.3">7</text>
<text x="60.3" y="55.9">8</text>
<text x="59.6" y="60.9">23</text>
<text x="59.6" y="63.5">24</text>
<text x="59.6" y="66">25</text>
<text x="59.6" y="68.6">26</text>
<text x="59.6" y="71.1">27</text>
<text x="59.6" y="73.6">28</text>
<text x="59.6" y="76.2">29</text>
<text x="144.7" y="77.4">2</text>
<text x="32.3" y="81.3">3</text>
<text x="32.3" y="83.8">6</text>
<text x="59.6" y="81.3">30</text>
<text x="59.6" y="83.8">31</text>
<text x="144.7" y="80">1</text>
<text x="240" y="79.4" transform="rotate(-90 240 79.4)">5</text>
<text x="247.6" y="79.4" transform="rotate(-90 247.6 79.4)">4</text>
<text x="252.7" y="79.4" transform="rotate(-90 252.7 79.4)">3</text>
<text x="31.7" y="86.3">19</text>
<text x="31.7" y="88.9">22</text>
<text x="59.6" y="86.3">32</text>
<text x="60.3" y="88.9">1</text>
<text x="155.5" y="88.9">1</text>
<text x="168.2" y="88.9">4</text>
<text x="60.3" y="91.4">2</text>
<text x="60.3" y="94">9</text>
<text x="155.5" y="94">2</text>
<text x="168.2" y="94">3</text>
<text x="240" y="92.1" transform="rotate(-90 240 92.1)">2</text>
<text x="250.2" y="92.1" transform="rotate(-90 250.2 92.1)">1</text>
<text x="59.6" y="96.5">10</text>
<text x="59.6" y="99">11</text>
<text x="205" y="100.3">1</text>
<text x="217.7" y="100.3">4</text>
<text x="47" y="106.1" transform="rotate(-90 47 106.1)">5</text>
<text x="205" y="105.4">2</text>
<text x="217.7" y="105.4">3</text>
<text x="233" y="105.4">1</text>
<text x="240" y="102.3" transform="rotate(-90 240 102.3)">3</text>
<text x="240" y="109.9" transform="rotate(-90 240 109.9)">2</text>
<text x="198" y="135.9">1</text>
<text x="219.6" y="135.9">1</text>
<text x="245" y="135.9">1</text>
<text x="265.4" y="135.9">1</text>
<text x="290.8" y="137.1">1</text>
<text x="59" y="142.2">3</text>
<text x="71.7" y="142.2">2</text>
<text x="198" y="138.4">2</text>
<text x="198" y="140.9">3</text>
<text x="198" y="143.5">4</text>
<text x="219.6" y="138.4">2</text>
<text x="219.6" y="140.9">3</text>
<text x="219.6" y="143.5">4</text>
<text x="245" y="138.4">2</text>
<text x="245" y="140.9">3</text>
<text x="245" y="143.5">4</text>
<text x="265.4" y="138.4">2</text>
<text x="265.4" y="140.9">3</text>
<text x="265.4" y="143.5">4</text>
<text x="290.8" y="139.7">2</text>
<text x="66" y="149.3" transform="rotate(-90 66 149.3)">1</text>
</g>
<g font-size="1.3" fill="#0f0f0f">
<text x="86" y="32.9">XTAL_1</text>
<text x="116.8" y="32.9">XTAL_2</text>
<text x="170.2" y="35.4">SDA</text>
<text x="180.3" y="38">SCL</text>
<text x="189.2" y="40.5">ALERT</text>
<text x="64.8" y="45.6">MOSI</text>
<text x="64.8" y="50.7">SCK</text>
<text x="64.8" y="53.2">XTAL_1</text>
<text x="64.8" y="48.1">MISO</text>
<text x="64.8" y="55.8">XTAL_2</text>
<text x="64.8" y="60.8">FAN_CTRL_IO</text>
<text x="64.8" y="65.9">LED_GRN_IO</text>
<text x="64.8" y="63.4">LED_RED_IO</text>
<text x="64.8" y="71">SDA</text>
<text x="64.8" y="68.5">LED_BLE_IO</text>
<text x="64.8" y="73.5">SCL</text>
<text x="64.8" y="76.1">nRST</text>
<text x="247.5" y="74.9" transform="rotate(-90 247.5 74.9)">RL_NC</text>
<text x="252.6" y="74.9" transform="rotate(-90 252.6 74.9)">RL_NO</text>
<text x="85.1" y="81.2">TX</text>
<text x="64.8" y="88.8">TEMP_IO</text>
<text x="64.8" y="86.2">ALERT</text>
<text x="175.3" y="88.8">TEMP_IO</text>
<text x="64.8" y="91.3">BTN_IO</text>
<text x="85.1" y="90">RX</text>
<text x="97.8" y="101.5">nRST</text>
<text x="250.1" y="102.8" transform="rotate(-90 250.1 102.8)">RL_COM</text>
<text x="194.2" y="112.4" transform="rotate(-90 194.2 112.4)">FAN_CTRL_IO</text>
<text x="203.2" y="135.8">MOSI</text>
<text x="203.2" y="140.8">SCK</text>
<text x="203.2" y="138.3">MISO</text>
<text x="224.8" y="140.8">RX</text>
<text x="224.8" y="138.3">TX</text>
<text x="250.2" y="138.3">SDA</text>
<text x="250.2" y="140.8">SCL</text>
<text x="20.3" y="176.4">LED_RED_IO</text>
<text x="40.6" y="176.4">LED_GRN_IO</text>
<text x="59.7" y="176.4">LED_BLE_IO</text>
<text x="96.5" y="186.6">BTN_IO</text>
</g>
<g font-size="1.3" fill="#0000c2">
<text x="169.3" y="67.5">INPUT</text>
<text x="176" y="67.5">STAGE</text>
<text x="251.8" y="67">OUTPUT</text>
<text x="260.2" y="67">STAGE</text>
</g>
<g font-size=".8" fill="#a90000">
<text x="103" y="32.9">1</text>
<text x="105.3" y="35.8" transform="rotate(-90 105.3 35.8)">2</text>
<text x="106.8" y="32.9">3</text>
</g>
</svg>
